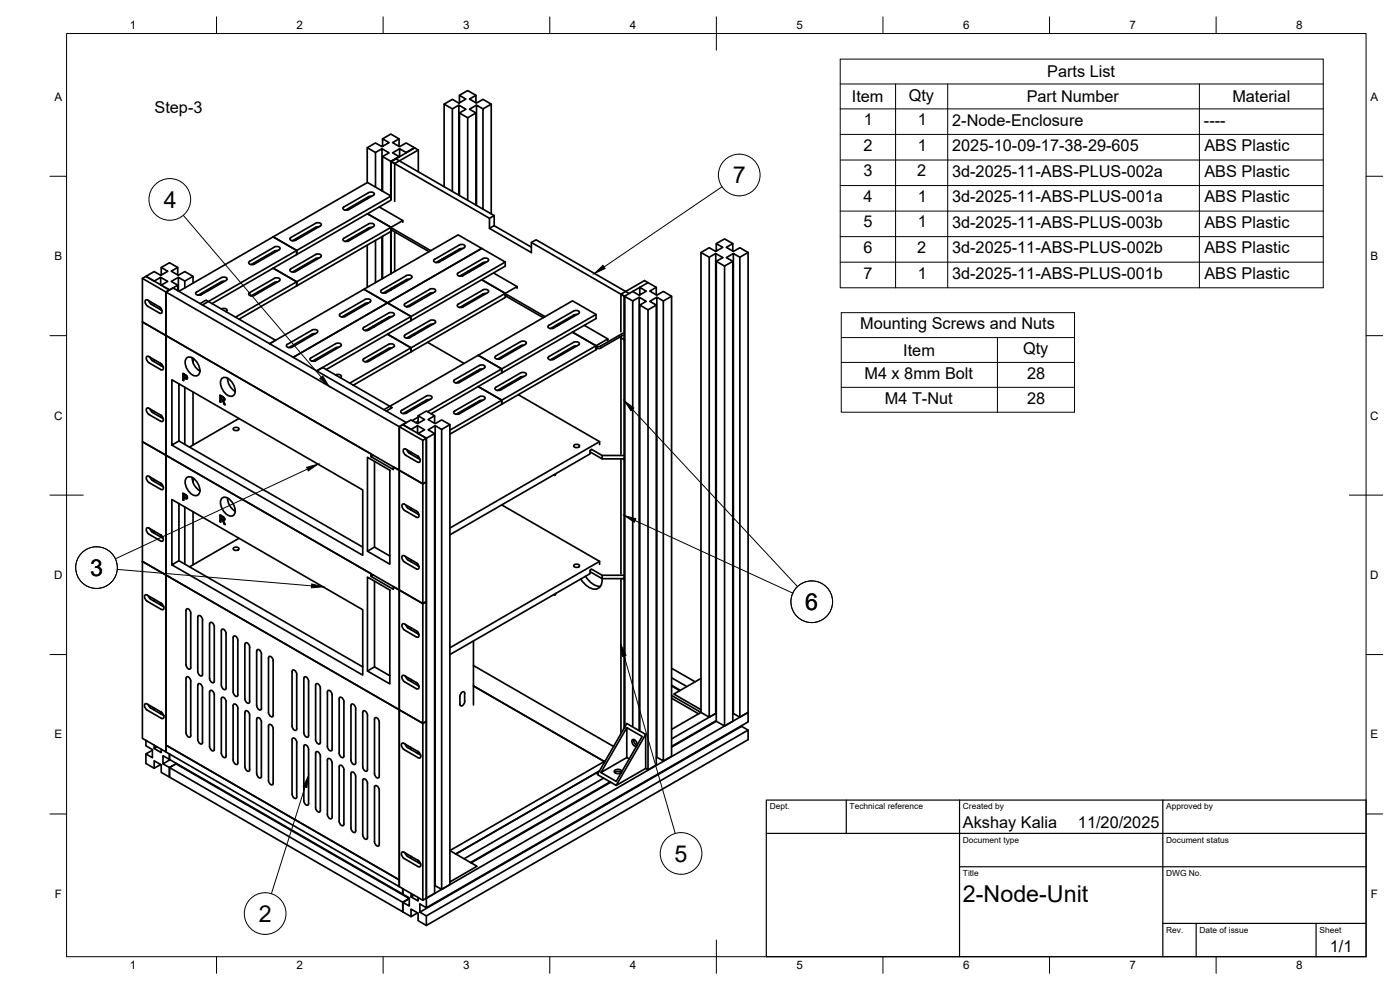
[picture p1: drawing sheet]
<svg xmlns="http://www.w3.org/2000/svg" width="420mm" height="297mm" viewBox="0 0 420 297" stroke-linecap="round" stroke-linejoin="round" font-family="sans-serif">
<!-- layer: Visible -->
<g fill="none" stroke="#000" stroke-width=".51">
<path d="M135.8 32.7l-2.5-1.5v24.8M137.7 31.5l-1.9 1.2v24.7M137.9 30.8v-2.2l1.9 1.1-2.1 1.3-1.9-1.2-2.5 1.4M137.9 28.6l2.5-1.4 2.4 1.4v2.2M137.9 33.9l2.5 1.4M142.8 28.6l-1.9 1.1 2.1 1.2 1.9-1.1 2.5 1.4v33M142.8 33.9l-2.4 1.4v24.8M143 31.5l-2.1 1.3 1.9 1.1v27.6M144.9 32.7l-1.9-1.2v30.1M147.4 31.2l-2.5 1.5v30M110.2 44.3l2.5 1.4v10.4M110.2 59.3v.4"/>
<path d="M110.6 57.8l-7.4 4.3M110.6 59l-6.9 4.1M110.6 57.8l.7-.2 .8 .2 .3 .4-.3 .4M111.6 58.9l-1 .1M112 58.6l-7.4 4.3M112.7 45.7l1.9-1.1v12.7M114.6 44.6l2.2 1.3-2 1.1v10.4M114.8 43.9v-2.2l2 1.1-2.2 1.2-1.9-1.1-2.5 1.4v10.5M114.8 41.7l2.5-1.5 2.5 1.5v2.2M114.8 47l2.5 1.4v10.4M117.3 58.8l-56.5 32.7M117.4 48.5l-.1 11.3"/>
<path d="M119.8 41.7l-2 1.1 2.1 1.2 2-1.1 2.5 1.6M119.8 47l-2.5 1.4M119.9 44.6l-2.1 1.3 2 1.2M121.9 45.7l-2-1.1v2.4M124.4 44.3l-2.5 1.6M125.5 51.5v-6.5l-1-.6-7.1 4.1 1 .6v11.3M125.5 45l-7.1 4.1M137.7 58.6v-27.1l2.1 1.3-1.9 1.1v24.8M74.9 78.4l7.4-4.3 1.1-.1 .6 .3-.2 .6-7.5 4.3M74.9 78.4l-.3 .4 .3 .4 .7 .2 .8-.2M82 71.1l28.3-16.4 7 4.1v1.3l-28.3 16.3v-1.3zM83.3 75.2l-1 .1-6.9 4.1"/>
<path d="M87.1 71.4l7.6-4.4 1.1-.1 .6 .3-.3 .6-7.4 4.3-1.1 .1-.5-.3zM95.7 77.4l-1 .2-7 4M95.7 68.1l-1 .1-7 4M103.2 62.1l-.3 .4 .3 .4 .7 .2 .7-.2M110.2 68.7v.4M110.2 73.6v12.6M110.6 67.2l-7.4 4.3-.3 .4 .6 .5 1.1-.1M110.6 68.4l-6.9 4M110.6 67.2l.7-.2 .8 .2 .3 .4-.3 .4M111.6 68.2l-1 .2M112 68l-7.4 4.3M112.7 72.1v12.7"/>
<path d="M113.8 62.1l7.1 4.1-3.6 2-7-4.1 7 4.1v1.2l-28.3 16.4v-1.3l-7-4 7 4v1.3l-17.3 10M114.6 71v12.7M114.8 70.9v12.7M117.3 69.5v12.6M117.3 68.9l11.5 6.6M117.4 68.9v13.2M117.7 68.6l-.4 .2v-.6l-46.6 27M117.7 68.5l11.6 6.7M118.4 69.6v11.9M120.9 66.2v.5M130.2 78l7.7-4.5 1-.1 .6 .3-.2 .6-7.5 4.3-1 .1-.6-.3zM132.6 77.8l.4 .2"/>
<path d="M133.2 77.5l.3 .1M138.8 74.6l-.9 .1-7 4.1M143.9 79.4l.3 .3M144.9 78.8l-6.9 4 .8-.1M145.9 78.7l-1 .1M146.9 65.5l1.4-.8v3l-1.4 .8zM146.9 68.5l12.6 7.3v-3l1.4-.8 27.9 16.1M148.3 64.7l-29.5-17-1.4 .8 29.5 17M148.3 67.7l11.2 6.5M151.6 78.6l-56.5 32.7 1.7-1 20.9 12-1.8 1M159.5 72.8l27.9 16.1M212.9 77.2l-2.5-1.4v137.9"/>
<path d="M214.8 76.1l-1.9 1.1v138l-2.5-1.5M215 75.4v-2.3l1.9 1.1-2.1 1.2-1.9-1.1-2.5 1.5M215 73.1l2.4-1.4 2.5 1.4v2.2M215 78.4l2.4 1.4M219.9 73.1l-1.9 1.1 2.1 1.2 1.9-1.1 2.5 1.5v137.9l-2.5 1.5M219.9 78.4l-2.5 1.4v138l-2.4-1.4M220.1 76.1l-2.1 1.2 1.9 1.1v138l-2.5 1.4M222 77.2l-1.9-1.1v138l-.2 .1M224.5 75.8l-2.5 1.4v138l-1.9-1.1M42.7 83.5l77.1 44.5v13.1l7.1 4.1 1.1-.6v-13.1l-2.5-1.4 1.9-1.1-2.1-1.3M42.7 96.6l7.1 4.1v35.9l-7.1-4.1zM42.7 83.5l1.1-.6 7.1 4.1-1.1 .6v13.1l-7.1-4.1z"/>
<path d="M43.8 90h.5l3.5 2.1 .6 .6a.82 .82 0 0 1-.2 1.3l-3.9-2.1-.5-.6a1 1 0 0 1 0-1.3zM44.6 90.2l.8 1.1 3.2 1.8M46.3 91.2v.6M48.2 83.2l2.1 1.2-1.9 1.2 2.5 1.4 2.4-1.4M48.2 92.4v.5M48.4 82.5v-2.3l2 1.2-2.2 1.2-1.9-1.1-2.5 1.4 2.5 1.4 1.9-1.1v2.3M48.4 80.2l2.5-1.4 2.4 1.4v2.3M48.4 92.7v.3M49.8 87.6l2.1-1.2 70 40.4-2.1 1.2v13.1l-70-40.4zM53.3 80.2l-1.9 1.2 2.1 1.2 2-1.1 2.4 1.4M53.5 83.2l-2.1 1.2 1.9 1.2v1.6M53.7 87.4l28.3-16.3 7 4v1.3l-25.4 14.7"/>
<path d="M55.5 84.3l2.4-1.4v2M55.5 86.4v-2.1l-2-1.1v4.1M60.1 91.1l1.7-1 20.9 12-1.8 1 28.3-16.3 7.1 4.1-28.3 16.3 28.3-16.3 7.1 4.1v1.2l-25.5 14.7M66.4 83.3l-7.4 4.3-.2 .6 .5 .3 1.1-.1 7.4-4.3M66.4 84.5l-6.9 4.1M66.4 92.7l.8-.2 .7 .2 .3 .4-.3 .4M66.4 83.3l.8-.2 .7 .2 .3 .4-.3 .4M67.4 84.4l-1 .1M74.9 87.8l7.4-4.3 1.1-.1 .6 .3-.2 .6-7.5 4.3M74.9 87.8l-.3 .4 .3 .4 .7 .2 .8-.2M82.3 84.8l-6.9 4M83.3 84.6l-1 .1"/>
<path d="M87.1 80.8l7.6-4.4 1.1-.2 .6 .3-.3 .7-7.4 4.3-1.1 .1-.5-.3zM109.2 86.8l28.3-16.3 7.1 4-28.3 16.4zM109.6 89.8l1.1-.1 .6 .6-.3 .4-7.5 4.3-1 .1-.6-.3 .2-.7 7.5-4.2M110.2 90.9v.2M110.5 90.9l-.9 .2-7 4M112 97.8l.4 .2M114.5 96.4l-.2 .5M114.5 87l-.3 .4 .3 .4 .7 .2 .7-.2 7.5-4.3 .2-.6-.6-.3-1.1 .1-7.4 4.3M116.3 90.9l28.3-16.4 7 4.1v1.2l-28.2 16.4v-1.2zM116.6 95.2l-6.9 4 .8-.1M116.6 93.9l-7.4 4.3-.3 .4 .7 .6 1-.2M116.6 93.9l.8-.1 .7 .1 .3 .4-.3 .4"/>
<path d="M117.3 86.6v.4M117.4 86.6v.4M117.6 95l-1 .2M118 94.7l-7.4 4.3M118.4 85.9v.4M121.6 91.1l-.3 .4 .3 .4 .7 .2 .7-.2M121.9 83.9l-6.9 4.1M122.9 83.8l-1 .1M129 88l-7 4 .9-.1M129 96.2l-7.4 4.3M129 97.4l-7 4M129 86.8l-7.4 4.3"/>
<path d="M129 96.2l.7-.2 .8 .2 .2 .4-.2 .4M129 86.8l.7-.2 .8 .2 .2 .4-.2 .4M130 97.2l-1 .2M130 87.8l-1 .2M130.4 97l-7.4 4.3M130.4 87.6l-7.4 4.3M137.5 81.9l-.3 .4 .3 .4 .7 .2 .7-.2 7.4-4.3 .3-.6-.6-.3-1.1 .1-7.4 4.3M140.3 81.5l.4 .2M144.9 87l1.1-.1 .6 .5-.3 .4-7.4 4.3-1 .1-.6-.3 .2-.6 7.4-4.3M145.9 88.1l-1 .1-7 4.1M148.1 81.9l7.1 4.1M151.6 88l-7-4.1 7 4.1v1.2l-28.2 16.4v-1.2l-7.1-4.1 7.1 4.1v1.2l-17.4 10"/>
<path d="M151.6 88v.6l.4-.2M151.6 88.7l11.4 6.6M151.6 88l-46.6 27M152 88.3l11.6 6.7M155.2 86.5v-.5l-3.6 2M164.7 97.6l-.3 .4 .3 .4 .7 .2 .8-.2M166.9 97.6l.4 .2M167.5 97.2l.3 .3M172.1 94.6l-6.9 4M172.1 93.3l-7.4 4.3M172.2 93.3l.7-.2 .7 .2 .3 .4-.3 .4M173.1 94.4l-.9 .1"/>
<path d="M173.6 94.1l-7.5 4.3M175.3 97.6l7.1 4.1M178.9 94.3l-50.6 29.2M186.4 88.3l-.1 11.3M187 100l-6.7 3.8M187.4 88.9v13M189.9 90.3l-2.5-1.4v129.4v-44.5l-.4-.2M189.9 87.4l4.6-2.6 2.5 1.4v2.3M191.8 89.2l-1.9 1.1v127.8M192 88.5v-2.3l2 1.2-2.2 1.2-1.9-1.2-2.5 1.5M192 91.5l2.5 1.5M194.5 84.8l-1.1-.6-7 4.1 1 .6v13.1"/>
<path d="M197 86.2l-2 1.1 2.1 1.3 2-1.2 2.4 1.5v138l-2.4 1.4M197 91.5l-2.5 1.5v138l-.7-.4M197.1 89.2l-2.1 1.2 2 1.1v138l-2.5 1.5M199.1 90.3l-2-1.1v138l-.1 .1M201.5 88.9l-2.4 1.4v138l-2-1.1M44.7 108.8l-.6-.6a.82 .82 0 0 1 .3-1.3l3.8 2.2 .6 .6a.82 .82 0 0 1-.2 1.3l-3.9-2.2M45 107.2l.8 1M45.7 108.2l3.3 1.9M46.3 107.9v.6M48.2 109v.7M48.4 109.2v.6M53.7 115.2v17.1l55.2 31.9"/>
<path d="M55.1 113.4l.5 .2 .2-.1M55.1 112.4v.7l.8 .4M55.2 112.2v.1M55.2 113.2v.1M55.3 112.3l-.2 .1 .7 .4 .2-.1M55.3 113.2l-.2 .2v.8l-.2-.1M55.5 116.2v17.1M55.6 113.6l.6 .1v-.7l-1.3-1v2.1l.2-.2M55.8 112.8l.3 .1M55.9 107.6a1.89 1.89 0 0 1 2.9 .6l1 1.8a1.89 1.89 0 0 1-.9 2.8 4 4 0 0 1-3-5.2zM55.9 113l.1 .2 .2-.1M56 113.4l.2 .1"/>
<path d="M56 113.2l-.1 .3 .3-.2M57.7 107.4a4.8 4.8 0 0 0 2.3 3.9M57.9 107.5v1.3M57.9 117.6v15.9M66.3 119.8l.4 .2 .2-.1M66.3 118.9v.7l.8 .4h-.4M66.4 119.6v.1M66.4 118.7v.1M66.4 119.7l-.1 .1v.9l-.3-.1M66.4 118.8l-.1 .1 .7 .2M66.5 113.7a1.89 1.89 0 0 1 2.9 .6l1 1.8a1.89 1.89 0 0 1-.9 2.8 4 4 0 0 1-3-5.2zM66.8 119.2l.5 .2"/>
<path d="M67.1 119.5l.1 .3 .2-.1M67.2 119.8l-.1 .1 .3-.1-.2 .2M68.3 113.5a4.8 4.8 0 0 0 2.3 3.9M86 103.5l7.7-4.5 1-.1 .6 .3-.2 .6-7.4 4.3-1.1 .2-.6-.3zM93.3 107.4l-.3 .4 .3 .4 .7 .2 .7-.2M94.6 108.3l-.8 .1M94.6 100.1l-.9 .2-7 4M100.7 112.5l.7-.2 .8 .2 .2 .4-.2 .4M100.7 103.1l.7-.2 .8 .2 .2 .4-.2 .4M100.7 103.1l-7.4 4.3M101.7 104.2l-1 .1-7 4.1M102.2 103.9l-7.5 4.3"/>
<path d="M116.6 103.3l-7.4 4.3-.3 .4 .7 .5 1-.1M116.6 104.5l-6.9 4.1M116.6 103.3l.8-.1 .7 .1 .3 .4-.3 .4M117.6 104.4l-1 .1M118 104.1l-7.4 4.3M121.6 100.5l-.3 .4 .3 .4 .7 .2 .7-.2M124.1 100.3l.3 .2M128.3 102.7l11 6.3M128.9 119.9l-.9 .1-7 4.1M136.4 113.9l-.3 .4 .3 .5 .7 .1 .8-.1 7.4-4.3 .2-.7-.5-.3-1.1 .2-7.5 4.2M143.2 111.3l.3 .2M143.5 116l7.1 4.1v1.2"/>
<path d="M143.5 106.6l28.3-16.3 7.1 4v1.3l-28.3 16.3v-1.2zM143.9 119l.7-.1 .7 .1 .3 .4-.3 .5M143.9 119l-7.5 4.3M144.8 110.7l-.9 .2-7 4M145.3 119.9l-7.4 4.2-.8 .2-.7-.2-.3-.4 .3-.4M148.8 116.2l-.3 .4 .3 .4 .7 .2 .7-.2M150.6 111.9v-1.2l-7.1-4.1-28.3 16.3M150.6 111.9l-21.2 12.2M151.3 116l.4 .2M155.6 118.4l24.3 14.1v.9M156.2 102.5l-7.4 4.3-.2 .6 .6 .3 1-.1 7.4-4.3M156.2 111.9l-7.4 4.3"/>
<path d="M156.2 113.1l-6.9 4.1M156.2 103.7l-6.9 4.1M156.3 111.9l.7-.2 .7 .2 .3 .4-.3 .4M156.3 102.5l.7-.2 .7 .2 .3 .4-.3 .4M157.2 113l-.9 .1M157.2 103.6l-.9 .1M157.6 112.7l-7.4 4.3M164.7 107l-.3 .4 .3 .4 .7 .2 .8-.2M172.1 103.9l-6.9 4.1M172.1 102.7l-7.4 4.3M172.2 102.7l.7-.2 .7 .2 .3 .4-.3 .4M173.1 103.8l-.9 .1"/>
<path d="M173.6 103.5l-7.5 4.3M179.4 104.1l-.5 .3v-.7l-43.9 25.4M180.3 103.8l-.9 .2M180.3 104.4l-.7 .2-.7-.1M182.4 102.2v-.5l-3.5 2-7.1-4 7.1 4v1.3l-28.3 16.3M186 101.1l.3 .2M186.3 101.4l1.1 .5M186.3 100.9v.5M186.4 101.4v34.9M187 100.6l-6.7 3.8M187.4 101.9v36l-.4-.2M187.4 101.9v35.9l-.4-.1"/>
<path d="M42.7 132.5l7.1 4.1v35.9l-7.1-4zM44.7 124.4l3.5 2M44.7 124.3l-.6-.6a.82 .82 0 0 1 .3-1.3l3.8 2.2M45 122.7l.8 1 3.2 1.9M46.3 123.4v.6M48.2 124.6v.6M48.2 124.5l.6 .6a.82 .82 0 0 1-.3 1.4l-.3-.1M48.4 124.7v.6M49.8 136.6v-35.9l61.5 35.5v.8l6.7 3.9v-.8l1.8 1v35.9M49.8 136.6l70 40.4M53.7 132.3l-2.1 1.2 57.3 33.1v-19.6l-57.3-33.1v19.6M66.8 120.2l.2 .1"/>
<path d="M66.9 120.4l.4 .9 .2-.1M66.9 120.2l.5-.1-.1-.7-1.3-.9v2.1l.3-.2M67.4 120l-.5 .2 .7 1.3-.3-.2M70 128.5a.91 .91 0 0 1 1-.3 .91 .91 0 0 1 .7 .7 .91 .91 0 0 1-1 .3 .91 .91 0 0 1-.7-.7zM71.7 125.6l-14.8 8.5M110.3 137.2l6.7 3.9v28.2l-6.7-3.9zM112 136.6l-.7 .4M112.4 138.4v25.8l4.6 2.6M119.8 128l1.1-.6 7.1 4.1-1.1 .6zM120.5 123.1l7.5-4.3 1-.1 .6 .3-.2 .7-7.5 4.2M120.5 123.1l-.3 .4 .3 .4 .8 .2 .7-.2M121.8 136.6l3.5 2 .6 .1a1.36 1.36 0 0 0-.6-1.9"/>
<path d="M121.8 136.6l-.6-.6a.82 .82 0 0 1 .3-1.3l3.8 2.1M122.1 135l.8 1M122.9 136l3.1 1.8M123.4 135.7v.6M125.3 136.8v.6M125.5 127v-2.2l1.9 1.1-2.1 1.2-1.9-1.1-2.5 1.4 2.5 1.4 1.9-1.1v2.3M125.5 124.8l2.5-1.5 2.4 1.5v2.2M125.5 136.9v.6M125.5 125.2l-1.8 1M125.5 126.4l-.7 .4M126.9 132.1v138l1.1-.6M130.4 124.8l-1.9 1.1 2.1 1.2 1.9-1.1 2.5 1.4v138l-2.5 1.5"/>
<path d="M130.4 130.1l-2.4 1.4v138M130.6 127.7l-2.1 1.3 1.9 1.1v138l-2.4 1.4M132.5 128.8l-1.9-1.1v138l-.2 .1M135 127.4l-2.5 1.4v138.1l-1.9-1.2M144.8 120.1l-.9 .2-7 4M150.6 121.3l-15.6 9M172.2 133.6a.91 .91 0 0 1 1-.3 .91 .91 0 0 1 .7 .7 .91 .91 0 0 1-1 .3 .91 .91 0 0 1-.7-.7zM177.5 134.8l3.2 1.9v1l-3.6-2.1M177.5 134.9l-.4 .3v1l-42.1 24.3M179.9 132.5l-44.9 25.9M180.7 137.7h6.3M180.7 136.7h6.3"/>
<path d="M186.4 137.7v34.5M187 137.7l.4 .2v35.9l-.4-.2M44.1 158.4h.6l3.5 2.1 .6 .6a.82 .82 0 0 1-.3 1.3l-3.8-2.1-.6-.6a1 1 0 0 1 0-1.3zM45 143.1l.8 1.1 3.2 1.8M45 158.6l.8 1.1 3.2 1.8M46.3 143.9v.6M46.3 159.4v.6M48.2 145l-3.5-2.1h-.6a1.36 1.36 0 0 0 .6 1.9l3.5 2 .6 .1a1.36 1.36 0 0 0-.6-1.9v.6M48.4 145.1v.6M53.7 151.1v17.1l55.2 31.9M55.1 149.3l.5 .2 .2-.1M55.1 148.3v.7l.8 .4"/>
<path d="M55.2 148.2v.1M55.2 149.1v.1M55.3 148.2l-.2 .1 .9 .3M55.3 149.2l-.2 .1v.8l-.2-.1M55.5 152.1v17.2M55.6 149.5l.6 .1v-.7l-1.3-1v2.1l.2-.2M55.8 148.7l.1 .2 .2-.1M55.9 143.5a1.89 1.89 0 0 1 2.9 .6l1 1.8a1.89 1.89 0 0 1-.9 2.8 4 4 0 0 1-3-5.2zM55.9 148.9l.1 .3 .2-.1M56 149.4l.2 .1M56 149.2l-.1 .2 .3-.2M57.7 143.3a4.8 4.8 0 0 0 2.3 3.9"/>
<path d="M57.9 143.5v1.3M57.9 153.6v15.8M66.3 155.7l.6 .2M66.3 154.8v.7l.8 .4M66.4 155.6v.1M66.4 154.7v.1M66.4 155.6l-.1 .1v.9l-.3-.1M66.4 154.7l-.1 .1 .5 .4 .2-.1M66.5 149.6a1.89 1.89 0 0 1 2.9 .7l1 1.7a1.89 1.89 0 0 1-.9 2.9 4 4 0 0 1-3-5.3zM66.8 156.1l.2 .1M66.8 155.2l.3 .2 .2-.1M66.9 156.3l.4 .9 .2-.1"/>
<path d="M66.9 156.1l.5-.1-.1-.6-1.3-.9v2l.3-.1M67.1 155.4l.1 .3 .2-.1M67.1 155.9l-.4 .1M67.2 155.7l-.1 .2 .3-.2-.2 .3M67.4 155.9l-.5 .2 .7 1.3-.3-.2M68.3 149.4a4.8 4.8 0 0 0 2.3 4M119.8 141.1l7.1 4.1 1.1-.6v35.9l-1.1 .6-7.1-4.1zM121.8 151.5l.7 1 3.2 1.9M123.4 152.4v.6M124.9 155.2l-3.5-2.1-.5-.6a.82 .82 0 0 1 .2-1.3l3.9 2.1 .5 .6a.82 .82 0 0 1-.2 1.4l-.3-.1M125.3 153.6v.6M125.5 153.9v.4"/>
<path d="M150.6 151.5l29.3 16.9v.9M166.7 142.2l-.1 .4-.5-.1M42.7 168.5l7.1 4v53.1l-7.1-4.1zM44.2 178.5l4.2 2.5M44.2 178.5h-.6a1.36 1.36 0 0 0 .6 1.9M44.5 178.7l.7 1.1 3.9 2.3M46.3 179.8v.6M48.2 160.5v.6M48.4 160.6v.6M49.8 172.5v-35.9l61.5 35.5v.8l6.7 3.9v-.8l1.8 1v36M49.8 172.5l70 40.5v51l-70-40.4zM49.8 172.5l70 40.5"/>
<path d="M53.7 168.2l-2.1 1.3 57.3 33.1v-19.6l-57.3-33.1v19.6M70 164.5a.91 .91 0 0 1 1-.4 .91 .91 0 0 1 .7 .7 .91 .91 0 0 1-1 .4 .91 .91 0 0 1-.7-.7zM71.7 161.5l-14.8 8.6M110.3 173.2l6.7 3.8v28.2l-6.7-3.9zM112 172.5l-.7 .4M112.4 174.4v25.7l4.6 2.6M112.4 164.2l-2.1 1.2M119.8 177l7.1 4.1 1.1-.6v35.9l-1.1 .6-7.1-4zM121.4 168.6l3.5 2.1M121.4 168.6l-.6-.6a.82 .82 0 0 1 .3-1.3l3.9 2.2 .5 .6a.82 .82 0 0 1-.2 1.3l-.3-.1M121.7 167l.8 1 3.2 1.9M123.4 167.9v.7"/>
<path d="M125.3 169.1v.6M125.5 169.4v.4M166.7 178.1l-.1 .4-.5-.1M172.2 169.6a.91 .91 0 0 1 1-.4 .91 .91 0 0 1 .7 .7 .91 .91 0 0 1-1 .4 .91 .91 0 0 1-.7-.7zM175.7 172.9a5.6 5.6 0 0 0 4.5 3M177.5 170.7l3.2 1.9v1l-3.6-2.1M177.5 170.9l-.4 .2v1l-42.1 24.3M179.9 168.4l-44.9 26M180.7 172.6h6.3M186.4 173.6v46.5M187 173.6h-6.3a2.52 2.52 0 0 1-1.2 3 2.52 2.52 0 0 1-3.1-.6l-2.1-2.3M44.2 180.4l4.2 2.4 .6 .1a1.36 1.36 0 0 0-.6-1.9"/>
<path d="M48.2 180.9v.6M48.4 181v.6M59.6 184.7l.8 .3 .4 1v16.3l-.4 .5-.6-.3-.4-1v-16.3zM63.1 186.8l.8 .2 .4 1.1v16.3l-.4 .5-.6-.3-.4-1.1v-16.3zM66.4 189.3v16.3M66.4 189.3l.2-.5h.6l.5 .6 .2 .7M67.8 190.1v16.3M70 191.3v16.4M70 191.3l.2-.5 .5 .1 .5 .5 .2 .7M71.4 192.1v16.4M74.9 194.2v16.3M74.9 194.2l-.4-1-.8-.3-.2 .5v16.3l.2 .7 .5 .5 .5 .1 .2-.5"/>
<path d="M77.3 194.9l.7 .3 .4 1 .1 16.3-.5 .5-.5-.3-.5-1v-16.3zM80.6 197.4l.2-.4h.5l.5 .6 .2 .7v16.3l-.4 .5-.6-.3-.4-1v-16.4M121.4 187.2l3.5 2.1M121.4 187.2h-.5a1.36 1.36 0 0 0 .5 1.9l3.5 2M121.8 187.4l.7 1.1 3.2 1.8M123.4 188.3v.7M125 189.3l.5 .6a.82 .82 0 0 1-.2 1.3l-.3-.1M125.3 189.6v.5M125.5 189.8v.4M142.1 192.3v19.2M142.1 199.7l42 24.3M44.2 213l4.2 2.5 .6 .1a1.36 1.36 0 0 0-.6-1.9"/>
<path d="M44.2 211.2l4.2 2.5M44.2 211.2l-.6-.1a1.36 1.36 0 0 0 .6 2M44.5 211.4l.7 1 3.9 2.3M46.3 212.4v.6M48.2 213.6v.6M48.4 213.7v.6M56 203.1l.8 .3 .4 1 .1 16.3-.5 .5-.5-.3-.5-1v-16.4zM57.3 200.3l-.3 .4h-.5l-.5-.5-.2-.7v-16.4l.5-.5 .5 .4 .5 1-.1 16.3M59.6 205.1l.8 .3 .4 1v16.3l-.4 .5-.6-.3-.4-1v-16.3zM62.9 207.6l.2-.4h.5l.5 .6 .2 .7v16.3l-.4 .5-.6-.3-.4-1v-16.3M66.4 209.7v16.3M66.4 205.6l.2 .7 .6 .5 .5 .1 .2-.5"/>
<path d="M66.4 209.7l.2-.5 .6 .1 .5 .5 .2 .7M67.8 210.5v16.3M70 211.7v16.4M70 211.7l.2-.4h.5l.5 .5 .2 .7M70 207.6l.2 .7 .5 .6h.5l.2-.4M71.4 212.5v16.4M74.9 214.6v16.3M74.9 214.6l-.4-1-.8-.3-.2 .5v16.3l.2 .7 .5 .5 .5 .1 .2-.5M77 215.8l.3-.5 .5 .1 .5 .5 .1 .7 .1 16.3-.5 .5-.5-.3-.5-1v-16.3M80.6 217.8l.2-.4h.5l.5 .6 .2 .7M80.6 217.9v16.3l.4 1 .6 .3 .4-.5v-16.3M87.6 217.8l.3 .7 .5 .6h.5l.2-.4"/>
<path d="M87.7 217.9l-.1-16.4 .5-.5 .5 .3 .5 1-.1 16.4M91.4 203.1l.8 .3 .4 1v16.3l-.4 .5-.6-.3-.4-1v-16.4zM94.9 205.1l.8 .3 .4 1v16.3l-.4 .5-.5-.3-.5-1v-16.3zM98.3 207.6l.2-.4h.5l.5 .6 .2 .7M98.3 207.7v16.3l.2 .7 .5 .5 .5 .1 .2-.5M99.7 208.5v16.3M105.5 211.3l.8 .2 .4 1v16.4l-.4 .5-.5-.3-.5-1v-16.4zM109.1 213.3l.7 .3 .5 1v16.3l-.5 .5-.5-.3-.4-1v-16.3zM112.4 215.8l.2-.5 .5 .1 .5 .5 .2 .7v16.3l-.4 .5-.6-.3-.4-1v-16.3M112.4 200.1l-2.1 1.2M121.7 202.9l.8 1 3.2 1.9M123.4 203.9v.6"/>
<path d="M124.9 204.8l-3.5-2.1h-.6a1.36 1.36 0 0 0 .6 1.9l3.5 2M125 204.8l.5 .6a.82 .82 0 0 1-.2 1.3l-.3-.1M125.3 205.1v.5M125.5 205.3v.4M139.5 210.5l-.5 1-.7 .3-.3-.5v-2.4l.5-1.1 .5-.3 .5 .5-.1 2.5M188.1 218.3l-7.8 13.5M191.8 219.2v-130l2.2 1.2-2 1.1v127.8M201.5 209.5l8.2 4.7M201.5 208.7l8.9 5M201.5 205.8l2.5 1.4M201.5 205.6l2.7 1.5M201.5 203.4l4.6 2.6"/>
<path d="M201.5 200.5l7.1 4.1M210.4 203.5l-8.2 4.7 8.2 4.7M210.4 213.7l-8.9 5.1M212.9 215.2l1.9-1.1v-138l2.1 1.2-1.9 1.1v138M215 214.2l-.2-.1-13.3 7.6M215 216.2l-13.5 7.8M215 216.4l-13.5 7.8M222.6 217.7v.2M224.5 219.1l-1.9-1.2-96.6 55.8v-2.5l2 1.2v-2.9l96.5-55.8v2.9l-96.5 55.8M43.8 222.2v1.6l1.9 1.1v2.5l-1.9-1.2M45.7 225.1l-1.9 1.1v2.9l2.5 1.4M46.3 223.6v1l.9-.5"/>
<path d="M46.3 224.6l2.1 1.2v-1M48.9 229.2l2 1.1 1.9-1.1-1.9 1.1v2.9l-2.5-1.5v-2.2l-2.1-1.2v2.2l1.9-1.1M49.8 223.6l70 40.4v2l-70-40.4zM50.9 230.3l70 40.4v2.9l-70-40.4zM51.1 228l-2.2 1.2v-2.5l2 1.2v-1.7v1.7l70 40.4v-1.7v1.7l1.9 1.1v2.5l-1.9-1.2M52.8 229v.2l70 40.4-1.9 1.1M66.4 226l.2 .7 .6 .5 .5 .1 .2-.5M70 228.1l.2 .7 .5 .5h.5l.2-.4M87.9 221.5l.7 .2 .4 1 .1 16.4-.5 .5-.5-.3-.5-1v-16.4zM91.4 223.5l.8 .3 .4 1v16.3l-.4 .5-.6-.3-.4-1v-16.3zM94.7 226l.2-.5 .5 .1 .5 .5 .2 .7v16.4l-.4 .5-.5-.3-.5-1.1v-16.3M99.7 228.9v16.3"/>
<path d="M99.7 228.9l-.5-1-.7-.3-.2 .5v16.3l.2 .7 .5 .5 .5 .1 .2-.5M101.8 226l.4 1 .8 .3 .2-.5v-16.3l-.4-1-.6-.3-.4 .5v16.3M105.5 231.7l.8 .2 .4 1.1v16.3l-.4 .5-.5-.3-.5-1v-16.4zM109.1 233.7l.7 .3 .5 1v16.3l-.5 .5-.5-.3-.4-1v-16.3zM112.4 236.2l.2-.5 .5 .1 .5 .5 .2 .7M112.4 236.2v16.3l.4 1.1 .6 .3 .4-.5v-16.3M121.2 224.9l4.3 2.4M121.3 224.9l-.6-.6a.82 .82 0 0 1 .2-1.4l4.6 2.6v.6M121.6 223.2l.7 1.1 3.9 2.3M123.4 224.3v.6M125.3 225.4v.6M125.5 225.5l.5 .6a.82 .82 0 0 1-.2 1.3l-.3-.1"/>
<path d="M179.9 231.4l-43.1 24.8M181.1 233.5l-41.8 24.2M181.7 228.3l-.3 .2v.3v-.3l-39.3-22.7 39.3 22.7-46.4 26.7 8.2 4.7-8.2 4.7M183.1 234.6l-41.9 24.2M183.3 234.7l-41.9 24.2M184.5 231.8a1.63 1.63 0 0 1 2 0M186.6 231.6a1.21 1.21 0 0 0-1.1-.8 1.21 1.21 0 0 0-1.2 .7l.4 .4 .8 .2 1-.4M188.1 227.3v-9l4.6 2.7-7.8 13.4-4.6-2.6 7.8-4.5 .7 .4M190.2 221.9a1.63 1.63 0 0 0 1 1.7M191.2 223.7l-.2-1.1-.6-.6-.5-.1a1.22 1.22 0 0 0 0 1.3 1.22 1.22 0 0 0 1.2 .6M193.8 230.6l-8.9 5.1-5.6-3.3 8.8-15.3 5.7 3.3-8.9 15.3M193.8 220.4v10.2"/>
<path d="M101.8 246.4v-16.3l.4-.5 .6 .3 .4 1v16.4l-.2 .4-.8-.3-.4-1M121.6 255.9l.7 1.1 3.9 2.2M123.4 256.9v.7M125.3 258.1v.6M125.5 258.2l-4.3-2.5h-.5a1.36 1.36 0 0 0 .6 1.9l4.2 2.4M125.5 258.2v.6M125.5 258.2l.5 .6a.82 .82 0 0 1-.2 1.3l-.3-.1M122.8 269.6l-1.9 1.1v2.9l2.5 1.4M123.4 268.1v1M124.2 268.6l-.8 .5 2.1 1.2v-1M125.3 273.9l-1.9 1.1v-2.2l2.1 1.2v2.2l2.5 1.5M126 273.7l2 1.1 96.5-55.7v2.8l-96.5 55.8v-2.9"/>
<path d="M128 269.5v-53.1l-1.1 .6-7.1-4v53l7.1 4.1"/>
</g>
<!-- layer: BORDER -->
<g fill="none" stroke="#000" stroke-width=".3">
<path d="M20 10.1h390v276.9h-390zM65 5.1v5M115 5.1v5M165 5.1v5M215 5.1v10M265 5.1v5M315 5.1v5M365 5.1v5M15 52.9h5M410 52.9h5M15 100.7h5M410 100.7h5"/>
<path d="M15 148.6h10M405 148.6h10M15 196.4h5M410 196.4h5M15 244.2h5M410 244.2h5M65 287v5M115 287v5M165 287v5M215 282.1v9.9M265 287v5M315 287v5"/>
<path d="M365 287v5"/>
</g>
<!-- layer: TITLEBLOCK -->
<path d="M230 240.1h180v46.9h-180zM230 250h180M254 240.1v9.9M288 240.1v46.9M349 240.1v46.9M288 260.1h122M349 277.1h61M359 277.1v9.9M395 277.1v9.9" fill="none" stroke="#000" stroke-width=".36"/>
<!-- layer: Parts Lists -->
<path d="M252.2 17.7h144.9v68.6h-144.9zM252.2 25.2h144.9M252.2 32.7h144.9M268.8 25.2v61.1M284.4 25.2v61.1M360 25.2v61.1M252.2 40.3h144.9M252.2 48h144.9M252.2 55.7h144.9M252.2 63.3h144.9M252.2 71h144.9M252.2 78.7h144.9" fill="none" stroke="#000" stroke-width=".3"/>
<!-- layer: Balloons -->
<g fill="none" stroke="#000" stroke-width=".3">
<circle cx="51" cy="59.8" r="6.3"/>
<circle cx="221.9" cy="52.5" r="6.3"/>
<circle cx="29" cy="170.3" r="6.3"/>
<circle cx="243.6" cy="180.5" r="6.3"/>
<circle cx="204.4" cy="256.1" r="6.3"/>
<circle cx="79.6" cy="274.1" r="6.3"/>
</g>
<!-- layer: 0 -->
<path d="M178.4 82.1l2.6-2.5 .6 1zM96 113.6l.9-.8 1.8 3.1zM187.4 120.3l2.8 2.1-.8 .8zM92 140.2l3.4-.9-2.9 2zM187.4 154.7l3.4 .9-.4 1.1zM93.6 175.2l3.4 .9-3.5 .3zM186.4 193.4l1.5 3.2-1.1 .3zM92.6 232.8l-.5 3.5-1.1-.3z" fill="#000" stroke="#000" stroke-width=".3"/>
<path d="M216.7 56l-35.4 24.1M55 64.6l41.4 48.6M189.8 122.8l49.5 53.2M92.3 140.7l-57.7 27M190.6 156.2l47.3 21.8M35.2 170.8l58.3 5M187.3 196.8l15.3 53.3M91.5 236.1l-10.1 32" fill="none" stroke="#000" stroke-width=".3"/>
<!-- layer: Custom Tables -->
<path d="M252.5 93.8h70v29.9h-70zM252.5 101.3h70M252.5 108.7h70M252.5 116.2h70M299.3 101.3v22.4" fill="none" stroke="#000" stroke-width=".3"/>
<g font-size="7">
<text x="219.9" y="55">7</text>
<text x="49.1" y="62.3">4</text>
<text x="27" y="172.8">3</text>
<text x="241.7" y="183">6</text>
<text x="202.4" y="258.5">5</text>
<text x="289" y="270.6">2-Node-Unit</text>
<text x="77.7" y="276.6">2</text>
</g>
<g font-size="4.9">
<text x="314.3" y="23.2">Parts List</text>
<text x="46.4" y="33.9">Step-3</text>
<text x="255.7" y="30.7">Item</text>
<text x="272.7" y="30.2">Qty</text>
<text x="308.1" y="30.7">Part Number</text>
<text x="369.8" y="30.7">Material</text>
<text x="259.3" y="37.6">1</text>
<text x="275.4" y="37.6">1</text>
<text x="285.8" y="37.7">2-Node-Enclosure</text>
<text x="361.3" y="37.7">----</text>
<text x="259.2" y="45.3">2</text>
<text x="275.4" y="45.3">1</text>
<text x="285.8" y="45.3">2025-10-09-17-38-29-605</text>
<text x="361.5" y="45.4">ABS Plastic</text>
<text x="259.1" y="52.9">3</text>
<text x="275.3" y="52.9">2</text>
<text x="285.7" y="53.1">3d-2025-11-ABS-PLUS-002a</text>
<text x="361.5" y="53.1">ABS Plastic</text>
<text x="259.2" y="60.6">4</text>
<text x="275.4" y="60.6">1</text>
<text x="285.7" y="60.7">3d-2025-11-ABS-PLUS-001a</text>
<text x="361.5" y="60.7">ABS Plastic</text>
<text x="259.1" y="68.2">5</text>
<text x="275.4" y="68.2">1</text>
<text x="285.7" y="68.4">3d-2025-11-ABS-PLUS-003b</text>
<text x="361.5" y="68.4">ABS Plastic</text>
<text x="259.1" y="75.9">6</text>
<text x="275.3" y="75.9">2</text>
<text x="285.7" y="76.1">3d-2025-11-ABS-PLUS-002b</text>
<text x="361.5" y="76.1">ABS Plastic</text>
<text x="259.1" y="83.6">7</text>
<text x="275.4" y="83.6">1</text>
<text x="285.7" y="83.7">3d-2025-11-ABS-PLUS-001b</text>
<text x="361.5" y="83.7">ABS Plastic</text>
<text x="258.2" y="98.8">Mounting Screws and Nuts</text>
<text x="271.1" y="106.7">Item</text>
<text x="307" y="106.3">Qty</text>
<text x="259.4" y="113.7">M4 x 8mm Bolt</text>
<text x="308.2" y="113.7">28</text>
<text x="265.6" y="121.1">M4 T-Nut</text>
<text x="308.2" y="121.1">28</text>
<text x="289" y="248.5">Akshay Kalia</text>
<text x="323.5" y="248.5">11/20/2025</text>
<text x="399.1" y="285.7">1/1</text>
</g>
<g font-size="3.5">
<text x="39" y="8.8">1</text>
<text x="89" y="8.8">2</text>
<text x="139" y="8.8">3</text>
<text x="189" y="8.8">4</text>
<text x="239" y="8.8">5</text>
<text x="289" y="8.8">6</text>
<text x="339" y="8.8">7</text>
<text x="389" y="8.8">8</text>
<text x="16.3" y="30.2">A</text>
<text x="411.3" y="30.2">A</text>
<text x="16.3" y="78">B</text>
<text x="411.3" y="78">B</text>
<text x="16.2" y="125.9">C</text>
<text x="411.2" y="125.9">C</text>
<text x="16.2" y="173.7">D</text>
<text x="411.2" y="173.7">D</text>
<text x="16.3" y="221.6">E</text>
<text x="411.3" y="221.6">E</text>
<text x="16.4" y="269.4">F</text>
<text x="411.4" y="269.4">F</text>
<text x="39" y="290.8">1</text>
<text x="89" y="290.8">2</text>
<text x="139" y="290.8">3</text>
<text x="189" y="290.8">4</text>
<text x="239" y="290.8">5</text>
<text x="289" y="290.8">6</text>
<text x="339" y="290.8">7</text>
<text x="389" y="290.8">8</text>
</g>
<g font-size="2.5">
<text x="231" y="242.9">Dept.</text>
<text x="255" y="242.9">Technical reference</text>
<text x="289" y="242.9">Created by</text>
<text x="350" y="242.9">Approved by</text>
<text x="289" y="252.8">Document type</text>
<text x="350" y="252.8">Document status</text>
<text x="289" y="262.9">Title</text>
<text x="350" y="262.9">DWG No.</text>
<text x="350" y="279.9">Rev.</text>
<text x="360" y="279.9">Date of issue</text>
<text x="396" y="279.9">Sheet</text>
</g>
</svg>
